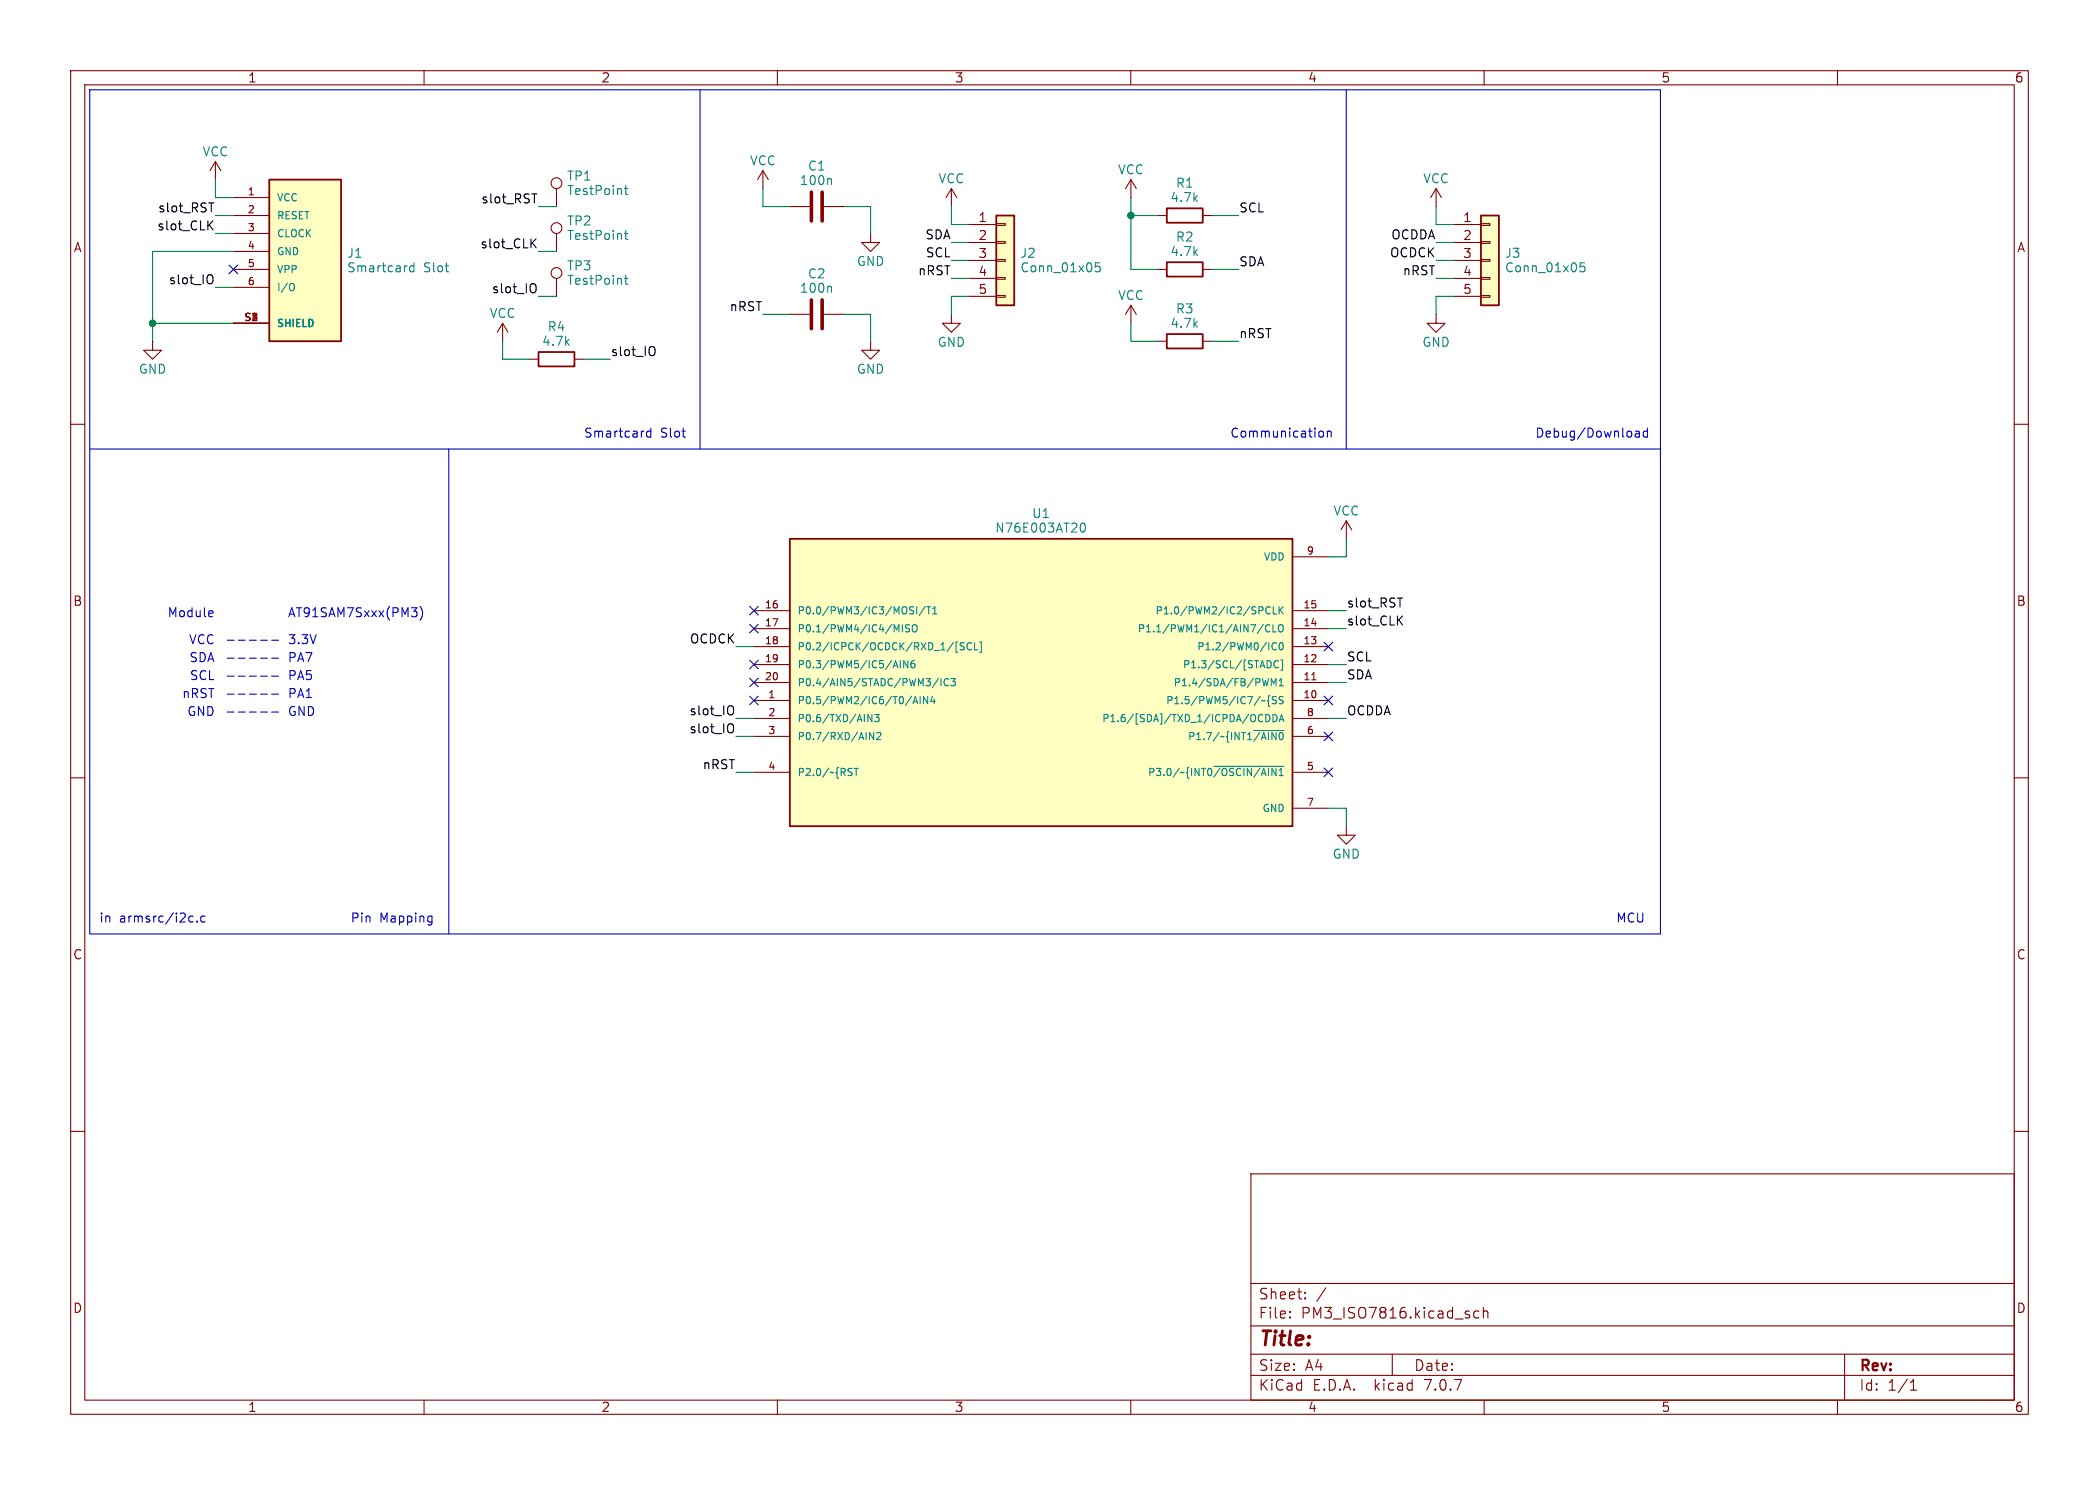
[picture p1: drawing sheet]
<svg xmlns="http://www.w3.org/2000/svg" width="297mm" height="210mm" viewBox="0 0 297 210" stroke-linecap="round" stroke-linejoin="round" font-family="sans-serif">
<g fill="none" stroke="#840000" stroke-width=".15">
<path d="M10 10h277v190h-277zM12 12h273v186h-273zM60 10v2M110 10v2M160 10v2M210 10v2M260 10v2M30.5 22.9l-.8 1.2M30.5 22.9v2.5M30.5 22.9l.7 1.2M33 27.9h5.1M33 30.5h5.1"/>
<path d="M33 33h5.1M33 35.6h5.1M33 38.1h5.1M78.7 26.7v2.5M78.7 33v2.6M78.7 39.4v2.5M107.9 24.1l-.7 1.3M107.9 24.1v2.6M107.9 24.1l.8 1.3M111.8 29.2h2.8M116.6 29.2h2.8M123.2 33v1.3h1.3l-1.3 1.3-1.3-1.3h1.3"/>
<path d="M134.6 26.7l-.7 1.2M134.6 26.7v2.5M134.6 26.7l.8 1.2M137.2 31.8h3.8M137.2 34.3h3.8M137.2 36.8h3.8M137.2 39.4h3.8M141 39.2h1.2v.3h-1.2zM141 36.7h1.2v.3h-1.2zM141 34.2h1.2v.2h-1.2zM141 31.6h1.2v.3h-1.2zM160 25.4v2.5"/>
<path d="M160 25.4l-.7 1.3M160 25.4l.8 1.3M163.8 30.5h1.3M163.8 38.1h1.3M170.2 30.5h1.2M170.2 38.1h1.2M203.2 26.7l-.8 1.2M203.2 26.7v2.5M203.2 26.7l.8 1.2M205.7 31.8h3.8M205.7 34.3h3.8M205.7 36.8h3.8"/>
<path d="M205.7 39.4h3.8M209.5 39.2h1.3v.3h-1.3zM209.5 36.7h1.3v.3h-1.3zM209.5 34.2h1.3v.2h-1.3zM209.5 31.6h1.3v.3h-1.3zM10 60h2M21.6 48.3v1.2h1.3l-1.3 1.3-1.3-1.3h1.3M33 40.6h5.1M33 45.7h5.1M71.1 45.7l-.7 1.3M71.1 45.7v2.6M71.1 45.7l.8 1.3"/>
<path d="M74.9 50.8h1.3M81.3 50.8h1.2M111.8 44.5h2.8M116.6 44.5h2.8M123.2 48.3v1.2h1.3l-1.3 1.3-1.3-1.3h1.3M134.6 44.5v1.2h1.3l-1.3 1.3-1.3-1.3h1.3M137.2 41.9h3.8M141 41.8h1.2v.2h-1.2zM160 43.2l-.7 1.3M160 43.2v2.5M160 43.2l.8 1.3M163.8 48.3h1.3"/>
<path d="M170.2 48.3h1.2M203.2 44.5v1.2h1.3l-1.3 1.3-1.3-1.3h1.3M205.7 41.9h3.8M209.5 41.8h1.3v.2h-1.3zM285 60h2M182.9 78.7h5.1M190.5 73.7l-.8 1.2M190.5 73.7v2.5M190.5 73.7l.8 1.2M106.7 99.1h5.1M106.7 96.5h5.1M106.7 94h5.1"/>
<path d="M106.7 91.4h5.1M106.7 88.9h5.1M106.7 86.4h5.1M182.9 99.1h5.1M182.9 96.5h5.1M182.9 94h5.1M182.9 91.4h5.1M182.9 88.9h5.1M182.9 86.4h5.1M185.6 96.1h.6M10 110h2M106.7 101.6h5.1"/>
<path d="M106.7 104.1h5.1M106.7 109.2h5.1M182.9 101.6h5.1M182.9 104.1h5.1M182.9 109.2h5.1M182.9 114.3h5.1M190.5 116.8v1.3h1.3l-1.3 1.3-1.3-1.3h1.3M285 110h2M10 160h2M285 160h2M177 166h108v32h-108zM60 198v2"/>
<path d="M110 198v2M160 198v2M177 194.5h108M177 191.5h108M177 187.5h108M177 181.5h108M182.5 186.3h.1l-.1 .1M182.5 186.3v.1M182.5 185.5v.1M182.5 185.5h.1l-.1 .1M184.7 183.6v.1M184.7 183.6h-.1l.1 .1"/>
<path d="M184.7 182.8v.1M184.7 182.8h-.1l.1 .1M187.6 182.1l-1.3 2M197 191.5v3M209.2 185.5l-.4-.1-.3 .3v.4l.2 .2 .1 .1 .4-.1M209.9 185.5a.37 .37 0 0 1 .6 .1v.8M209.9 184.9v1.5M210 198v2M260 198v2M261 191.5v6.5M270.3 196.6h.9M270.3 195.5l.4-.4v1.5"/>
<circle cx="78.7" cy="38.6" r=".76"/>
<circle cx="78.7" cy="25.9" r=".76"/>
<circle cx="78.7" cy="32.3" r=".76"/>
</g>
<g fill="#ffffc2" stroke="#ffffc2" stroke-width=".14">
<path d="M141 30.5h2.5v12.7h-2.5z"/>
<path d="M38.1 25.4h10.2v22.9h-10.2z"/>
<path d="M111.8 76.2h71.1v40.6h-71.1z"/>
<path d="M209.5 30.5h2.6v12.7h-2.6z"/>
</g>
<path d="M38.1 25.4h10.2v22.9h-10.2zM141 30.5h2.5v12.7h-2.5zM165.1 37.1h5.1v2h-5.1zM165.1 29.5h5.1v2h-5.1zM209.5 30.5h2.6v12.7h-2.6zM76.2 49.8h5.1v2h-5.1zM165.1 47.2h5.1v2.1h-5.1zM111.8 76.2h71.1v40.6h-71.1z" fill="none" stroke="#840000" stroke-width=".25"/>
<g fill="none" stroke="#008484" stroke-width=".15">
<path d="M58.6 37.6h-.4l-.2 .2v.4l.1 .2h.5M58.6 37.2v1.2M88.4 26.7h.4M88.4 39.4h.4M88.4 33h.4M88.5 26.2v1.1l.1 .2h.2M88.5 32.6v1.1l.1 .1 .2 .1M88.5 38.9v1.1l.1 .2h.2M117.5 25.3l.2 .1v.7M155.6 37.2h-.6v.6l.1-.2 .5 .1 .1 .2-.1 .4-.1 .1h-.4l-.1-.1M224.2 37.2h-.6l-.1 .6 .2-.2 .5 .1 .1 .2-.1 .4-.2 .1h-.3l-.2-.1M41.4 40.1h.1a.65 .65 0 0 1-.1 1"/>
<path d="M117.5 40.5l.2 .2v.6M152.9 74.5l.1-.4 .2-.1a.69 .69 0 0 1 .3 1.1l-.2 .1h-.3l-.1-.4M126.5 94.2h.5M126.7 93.4l.4 1M127.4 93.4v1M127.7 88.3v1.1M128.5 93.4v1l-.6-1v1M128.7 88.4l-.4-.1-.2 .2 .1 .3 .4 .2v.3l-.1 .1-.4-.1M129 98.5l-.9 1.3M129.1 85.8l.2 .1M129.2 99.5l.3-1 .4 1M129.2 86.4l.1 .1-.1 .3"/>
<path d="M129.2 88.4l.1-.1a.34 .34 0 0 1 .5 .4v.3a.34 .34 0 0 1-.4 .4 .34 .34 0 0 1-.3-.4v-.3zM129.3 99.2h.5M129.4 93.4l-.3 .1a.68 .68 0 0 0 0 .9l.3-.1 .1-.3-.2-.2-.3 .1-.1 .1M129.7 85.8v1M130.2 98.5v1M130.9 85.8l-.8 1.3M131.1 85.8h.6M131.3 98.5v1l-.6-1v1M131.4 85.8v1M131.9 98.5l-.2 .7h.6M132 86.8h.6M132 86.1l.3-.3v1"/>
<path d="M132.2 98.8v.7M132.8 95.9l-.9 1.3M133.1 96v1M134.2 96.1a.48 .48 0 0 0-.7 .3 .48 .48 0 0 0 .5 .6l.2-.1M134.6 96h.6l-.4 .4h.3v.5l-.1 .1-.4-.1M135.5 90.8h-.2v1.4h.2M136.4 90.9h-.3l-.2 .2 .1 .2 .4 .2v.3l-.2 .1h-.3M137.5 91a.48 .48 0 0 0-.7 .3 .48 .48 0 0 0 .5 .6l.2-.1M137.9 90.9v1h.5M138.6 90.8h.3v1.4h-.3M178.8 88.3l-.9 1.3M179.5 96l-.3 1-.1-.7"/>
<path d="M179.5 93.4a.55 .55 0 0 1 .4 .5 .55 .55 0 0 1-.4 .5M179.7 88.4a.48 .48 0 0 0-.7 .4 .48 .48 0 0 0 .5 .6l.2-.1M179.7 85.9a.48 .48 0 0 0-.6 .3 .48 .48 0 0 0 .4 .6l.2-.1M179.9 97v-1l.3 .7 .4-.7v1M180.1 88.3v1.1h.5M180.2 85.8v1h.5M180.6 91a.48 .48 0 0 0-.7 .3 .48 .48 0 0 0 .5 .6l.2-.1M180.9 93.5a.48 .48 0 0 0-.7 .4 .48 .48 0 0 0 .5 .5l.2-.1M181 85.8v1M181 97h.6M181 96.3l.3-.3v1M181 88.4l.1-.1a.34 .34 0 0 1 .5 .4v.3a.34 .34 0 0 1-.4 .4 .34 .34 0 0 1-.3-.4v-.3z"/>
<path d="M181.1 90.9h.1a.54 .54 0 0 1 .4 .5 .54 .54 0 0 1-.4 .5 .68 .68 0 0 1-.1-1zM181.1 86.2l.5 .6M181.2 93.3h.3v1.5h-.3M181.6 98.6l-.4-.1-.2 .2 .1 .2 .4 .2v.3l-.1 .1h-.4M181.6 85.8l-.6 .6M122.8 101l.6 1.1v-1.1M123.6 103.6v1l-.6-1v1M123.8 101h.6l-.3 .4 .2 .1v.5l-.1 .1-.4-.1M124.1 103.7l.3-.1 .2 .3-.6 .7h.6M171.8 108.4h9.9M177.4 103.3h4.3M178.2 101.1l.3-.1 .2 .1"/>
<path d="M178.7 102l-.2 .1-.3-.1M179.1 101a.51 .51 0 0 1 .6 .6 .51 .51 0 0 1-.6 .5zM180.1 101a.51 .51 0 0 1 .6 .6 .51 .51 0 0 1-.6 .5zM181 102.1l.3-1.1 .4 1.1M181 109l.3-.3v1M181 109.7h.6M181.1 101.8h.5M181.3 103.6a.64 .64 0 0 1 0 1"/>
</g>
<path d="M114.8 27.2v4M116.3 27.2v4M114.8 42.4v4.1M116.3 42.4v4.1" fill="none" stroke="#840000" stroke-width=".51"/>
<g fill="none" stroke="#000" stroke-width=".15">
<path d="M29.5 28.7h.8M29.6 31.8l.5 .7M30 38.9a.9 .9 0 0 1 0 1.2M30.1 31.2l-.7 .8M75.3 27.4h.7M75.3 34.3l.6 .7M75.9 33.8l-.8 .7M75.7 40.2a.9 .9 0 0 1 0 1.1M92.5 49.1a.9 .9 0 0 1 0 1.1M103.6 99.9a.9 .9 0 0 1 0 1.1M197.7 84.6h.8M197.9 87.7l.6 .7"/>
<path d="M198.5 87.1l-.8 .7M103.6 102.4a.9 .9 0 0 1 0 1.2"/>
</g>
<g fill="none" stroke="#0000c2" stroke-width=".15">
<path d="M12.7 12.7h222.2v119.4h-222.2zM99.1 12.7v50.8M190.5 12.7v50.8M12.7 63.5h222.2M63.5 63.5v68.6M92.1 60.5v1.3M92.1 61h-.4l-.2 .2v.4l.1 .2h.5M186.7 61h.3l.3 .2-.1 .5-.2 .1h-.3M187.8 61.1l.2-.1h.3l.1 .8M187.8 61v.8M231.4 61h.5l.1 .8M232 61.3h-.5a.25 .25 0 0 0-.1 .3 .25 .25 0 0 0 .1 .2h.5"/>
<path d="M233.1 61h-.3l-.3 .2v.4l.1 .2h.5M233.1 60.5v1.3M30 86.4h.1v.3l-.6 .1M30.1 87.2h-.1M32.2 93.1h.9M32.2 98.2h.9M32.2 95.6h.9M32.2 90.5h.9M33.7 93.1h1M33.7 98.2h1M33.7 95.6h1M33.7 90.5h1"/>
<path d="M35.3 93.1h1M35.3 98.2h1M35.3 95.6h1M35.3 90.5h1M36.9 93.1h.9M36.9 98.2h.9M36.9 95.6h.9M36.9 90.5h.9M38.4 93.1h1M38.4 98.2h1M38.4 95.6h1M38.4 90.5h1"/>
<path d="M58.2 85.9h.8l-.4 .5M58.8 86.4l.2 .3v.3l-.2 .2M59.4 85.8a1.46 1.46 0 0 1 0 1.9M32.2 100.7h.9M33.7 100.7h1M35.3 100.7h1M36.9 100.7h.9M38.4 100.7h1M27 129.5l.3 .1M27.3 130.3l-.3 .1M27.9 130.3v.1M29 129.6l-.4-.1-.2 .3v.4l.1 .1h.5"/>
<path d="M61 129.5l.1 .1M61.1 129.5v1.1l-.1 .2M61.1 130.3l-.1 .1"/>
</g>
<g fill="none" stroke="#008400" stroke-width=".15">
<path d="M30.5 30.5h2.5M30.5 33h2.5M30.5 25.4v2.5h2.5M33 35.6h-11.4v12.7M76.2 29.2h2.5M76.2 35.6h2.5M107.9 26.7v2.5h3.9M119.4 29.2h3.8v3.8M134.6 39.4h2.6M134.6 34.3h2.6M134.6 36.8h2.6M134.6 29.2v2.6h2.6"/>
<path d="M160 27.9v10.2h3.8M160 30.5h3.8M171.4 30.5h3.9M171.4 38.1h3.9M203.2 39.4h2.5M203.2 29.2v2.6h2.5M203.2 34.3h2.5M203.2 36.8h2.5M21.6 45.7h11.4M30.5 40.6h2.5M71.1 48.3v2.5h3.8M76.2 41.9h2.5"/>
<path d="M82.5 50.8h3.9M107.9 44.5h3.9M119.4 44.5h3.8v3.8M137.2 41.9h-2.6v2.6M160 45.7v2.6h3.8M171.4 48.3h3.9M205.7 41.9h-2.5v2.6M190.5 76.2v2.5h-2.5M104.1 91.4h2.6M188 86.4h2.5M188 88.9h2.5M188 94h2.5"/>
<path d="M188 96.5h2.5M104.1 109.2h2.6M104.1 104.1h2.6M104.1 101.6h2.6M188 114.3h2.5v2.5M188 101.6h2.5"/>
</g>
<g fill="none" stroke="#000084" stroke-width=".15">
<path d="M32.4 37.5l1.2 1.2M33.6 37.5l-1.2 1.2M106.1 98.5l1.2 1.2M106.1 93.4l1.2 1.2M106.1 85.8l1.2 1.2M106.1 88.3l1.2 1.2M106.1 95.9l1.2 1.2M107.3 98.5l-1.2 1.2M107.3 93.4l-1.2 1.2M107.3 85.8l-1.2 1.2M107.3 88.3l-1.2 1.2M107.3 95.9l-1.2 1.2"/>
<path d="M187.4 98.5l1.2 1.2M187.4 90.8l1.2 1.2M188.6 98.5l-1.2 1.2M188.6 90.8l-1.2 1.2M187.4 108.6l1.2 1.2M187.4 103.5l1.2 1.2M188.6 108.6l-1.2 1.2M188.6 103.5l-1.2 1.2"/>
</g>
<g fill="#008400" stroke="#008400" stroke-width=".15">
<circle cx="160" cy="30.5" r=".46"/>
<circle cx="21.6" cy="45.7" r=".46"/>
</g>
<text font-size="2.8" fill="#840000" x="178" y="190.9">Title:</text>
<g font-size="2.1" fill="#840000">
<text x="178" y="184">Sheet:</text>
<text x="178" y="186.7">File:</text>
<text x="184.1" y="186.7">PM3_ISO7816.kicad_sch</text>
<text x="178" y="196.9">KiCad</text>
<text x="178" y="194.1">Size:</text>
<text x="184.7" y="194.1">A4</text>
<text x="185.7" y="196.9">E.D.A.</text>
<text x="194.6" y="196.9">kicad</text>
<text x="200" y="194.1">Date:</text>
<text x="201.8" y="196.9">7.0.7</text>
<text x="263" y="194.3">Rev:</text>
<text x="263" y="196.9">Id:</text>
<text x="267.1" y="196.9">1/1</text>
</g>
<g font-size="1.8" fill="#840000">
<text x="35" y="11.9">1</text>
<text x="85" y="11.9">2</text>
<text x="135" y="11.9">3</text>
<text x="185" y="11.9">4</text>
<text x="235" y="11.9">5</text>
<text x="285" y="11.9">6</text>
<text x="10.3" y="35.9">A</text>
<text x="138.4" y="31.5">1</text>
<text x="138.4" y="34">2</text>
<text x="206.9" y="31.5">1</text>
<text x="206.9" y="34">2</text>
<text x="285.3" y="35.9">A</text>
<text x="138.4" y="36.6">3</text>
<text x="138.4" y="39.1">4</text>
<text x="138.4" y="41.7">5</text>
<text x="206.9" y="36.6">3</text>
<text x="206.9" y="39.1">4</text>
<text x="206.9" y="41.7">5</text>
<text x="10.3" y="85.9">B</text>
<text x="285.3" y="85.9">B</text>
<text x="10.3" y="135.9">C</text>
<text x="285.3" y="135.9">C</text>
<text x="10.3" y="185.9">D</text>
<text x="285.3" y="185.9">D</text>
<text x="35" y="199.9">1</text>
<text x="85" y="199.9">2</text>
<text x="135" y="199.9">3</text>
<text x="185" y="199.9">4</text>
<text x="235" y="199.9">5</text>
<text x="285" y="199.9">6</text>
</g>
<g font-size="1.8" fill="#008484">
<text x="28.6" y="22.3">VCC</text>
<text x="106" y="23.6">VCC</text>
<text x="80.1" y="25.7">TP1</text>
<text x="80.1" y="27.8">TestPoint</text>
<text x="113.1" y="26.4">100n</text>
<text x="114.2" y="24.3">C1</text>
<text x="132.7" y="26.1">VCC</text>
<text x="158.1" y="24.9">VCC</text>
<text x="165.5" y="28.8">4.7k</text>
<text x="166.3" y="26.7">R1</text>
<text x="201.3" y="26.1">VCC</text>
<text x="80.1" y="32.1">TP2</text>
<text x="80.1" y="34.1">TestPoint</text>
<text x="166.3" y="34.4">R2</text>
<text x="49" y="36.7">J1</text>
<text x="49" y="38.7">Smartcard</text>
<text x="59.9" y="38.7">Slot</text>
<text x="80.1" y="38.4">TP3</text>
<text x="80.1" y="40.5">TestPoint</text>
<text x="113.1" y="41.6">100n</text>
<text x="114.2" y="39.6">C2</text>
<text x="121.2" y="37.8">GND</text>
<text x="144.3" y="36.7">J2</text>
<text x="144.3" y="38.7">Conn_01x05</text>
<text x="165.5" y="36.4">4.7k</text>
<text x="212.9" y="36.7">J3</text>
<text x="212.9" y="38.7">Conn_01x05</text>
<text x="69.2" y="45.2">VCC</text>
<text x="77.4" y="47.1">R4</text>
<text x="158.1" y="42.6">VCC</text>
<text x="165.5" y="46.6">4.7k</text>
<text x="166.3" y="44.5">R3</text>
<text x="19.6" y="53.1">GND</text>
<text x="76.6" y="49.1">4.7k</text>
<text x="121.2" y="53.1">GND</text>
<text x="132.6" y="49.3">GND</text>
<text x="201.2" y="49.3">GND</text>
<text x="140.7" y="75.5">N76E003AT20</text>
<text x="145.9" y="73.5">U1</text>
<text x="188.6" y="73.1">VCC</text>
<text x="188.5" y="121.6">GND</text>
</g>
<g font-size="1.8">
<text x="68" y="28.9">slot_RST</text>
<text x="22.2" y="32.7">slot_CLK</text>
<text x="22.3" y="30.1">slot_RST</text>
<text x="67.9" y="35.2">slot_CLK</text>
<text x="130.8" y="33.9">SDA</text>
<text x="175.3" y="30.1">SCL</text>
<text x="196.8" y="33.9">OCDDA</text>
<text x="23.8" y="40.3">slot_IO</text>
<text x="69.5" y="41.6">slot_IO</text>
<text x="129.8" y="39">nRST</text>
<text x="130.9" y="36.5">SCL</text>
<text x="175.3" y="37.8">SDA</text>
<text x="196.6" y="36.5">OCDCK</text>
<text x="198.4" y="39">nRST</text>
<text x="103.2" y="44.1">nRST</text>
<text x="175.3" y="47.9">nRST</text>
<text x="86.4" y="50.5">slot_IO</text>
<text x="190.5" y="88.6">slot_CLK</text>
<text x="190.5" y="86">slot_RST</text>
<text x="97.5" y="91.1">OCDCK</text>
<text x="190.5" y="93.6">SCL</text>
<text x="97.5" y="101.3">slot_IO</text>
<text x="190.5" y="96.2">SDA</text>
<text x="190.5" y="101.3">OCDDA</text>
<text x="97.5" y="103.8">slot_IO</text>
<text x="99.3" y="108.9">nRST</text>
</g>
<g font-size="1.8" fill="#0000c2">
<text x="82.5" y="62">Smartcard</text>
<text x="93.5" y="62">Slot</text>
<text x="174" y="62">Communication</text>
<text x="217.2" y="62">Debug/Download</text>
<text x="23.6" y="87.4">Module</text>
<text x="40.6" y="87.4">AT91SAM7Sxxx(PM3)</text>
<text x="26.6" y="91.2">VCC</text>
<text x="26.7" y="93.7">SDA</text>
<text x="40.6" y="93.7">PA7</text>
<text x="40.6" y="91.2">3.3V</text>
<text x="25.7" y="98.8">nRST</text>
<text x="26.4" y="101.4">GND</text>
<text x="26.8" y="96.3">SCL</text>
<text x="40.6" y="96.3">PA5</text>
<text x="40.6" y="101.4">GND</text>
<text x="40.6" y="98.8">PA1</text>
<text x="14" y="130.6">in</text>
<text x="16.9" y="130.6">armsrc/i2c.c</text>
<text x="49.5" y="130.6">Pin</text>
<text x="53.7" y="130.6">Mapping</text>
<text x="228.6" y="130.6">MCU</text>
</g>
<g font-size="1.4" fill="#840000">
<text x="34.9" y="27.7">1</text>
<text x="34.9" y="30.2">2</text>
<text x="34.9" y="32.8">3</text>
<text x="34.9" y="35.3">4</text>
<text x="34.9" y="37.8">5</text>
<text x="34.9" y="40.4">6</text>
<text x="34.5" y="45.5">S1</text>
<text x="35.4" y="45.5">2</text>
<text x="184.8" y="78.5">9</text>
<text x="108.1" y="86.1">16</text>
<text x="108.1" y="88.6">17</text>
<text x="184.3" y="88.6">14</text>
<text x="184.3" y="86.1">15</text>
<text x="108.1" y="91.2">18</text>
<text x="108.1" y="93.7">19</text>
<text x="184.3" y="93.7">12</text>
<text x="184.3" y="91.2">13</text>
<text x="108.1" y="96.3">20</text>
<text x="108.6" y="98.8">1</text>
<text x="108.6" y="101.3">2</text>
<text x="184.3" y="98.8">10</text>
<text x="184.3" y="96.3">11</text>
<text x="184.8" y="101.3">8</text>
<text x="108.6" y="103.9">3</text>
<text x="184.8" y="103.9">6</text>
<text x="108.6" y="109">4</text>
<text x="184.8" y="109">5</text>
<text x="184.8" y="114">7</text>
</g>
<g font-size="1.4" fill="#008484">
<text x="39.1" y="28.7">VCC</text>
<text x="39.1" y="31.2">RESET</text>
<text x="39.1" y="33.8">CLOCK</text>
<text x="39.1" y="36.3">GND</text>
<text x="39.1" y="38.8">VPP</text>
<text x="39.1" y="41.4">I/O</text>
<text x="39.1" y="46.5">SHIELD</text>
<text x="178.7" y="79.5">VDD</text>
<text x="112.8" y="87.1">P0.0/PWM3/IC3/MOSI/T1</text>
<text x="112.8" y="89.6">P0.1/PWM4/IC4/MISO</text>
<text x="160.9" y="89.6">P1.1/PWM1/IC1/AIN7/CLO</text>
<text x="163.4" y="87.1">P1.0/PWM2/IC2/SPCLK</text>
<text x="112.8" y="92.2">P0.2/ICPCK/OCDCK/RXD_1/[SCL]</text>
<text x="112.8" y="94.7">P0.3/PWM5/IC5/AIN6</text>
<text x="167.2" y="94.7">P1.3/SCL/[STADC]</text>
<text x="169.3" y="92.2">P1.2/PWM0/IC0</text>
<text x="112.8" y="99.8">P0.5/PWM2/IC6/T0/AIN4</text>
<text x="112.8" y="97.3">P0.4/AIN5/STADC/PWM3/IC3</text>
<text x="164.9" y="99.8">P1.5/PWM5/IC7/~{SS~{}</text>
<text x="165.9" y="97.3">P1.4/SDA/FB/PWM1</text>
<text x="112.8" y="102.3">P0.6/TXD/AIN3</text>
<text x="112.8" y="104.9">P0.7/RXD/AIN2</text>
<text x="155.8" y="102.3">P1.6/[SDA]/TXD_1/ICPDA/OCDDA</text>
<text x="168" y="104.9">P1.7/~{INT1~{/AIN0}</text>
<text x="112.8" y="110">P2.0/~{RST~{}</text>
<text x="162.3" y="110">P3.0/~{INT0~{/OSCIN/AIN1}</text>
<text x="178.5" y="115">GND</text>
</g>
</svg>
